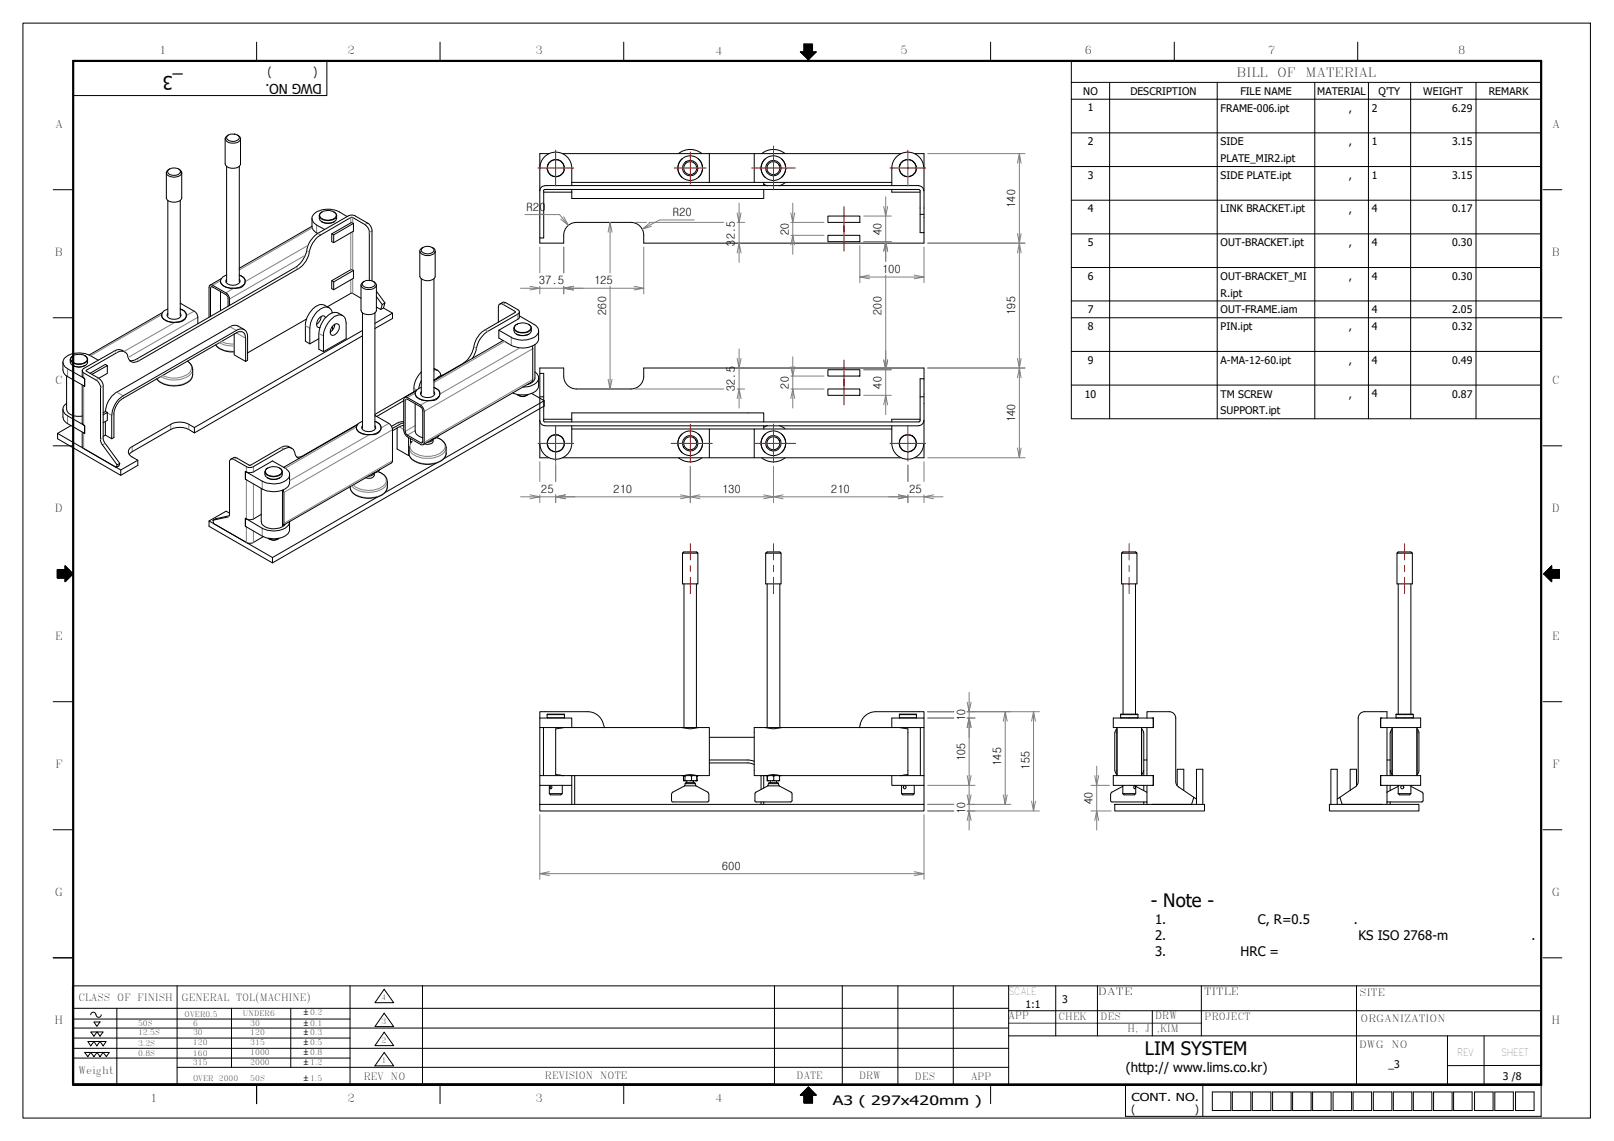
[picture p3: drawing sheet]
<svg xmlns="http://www.w3.org/2000/svg" width="420mm" height="297mm" viewBox="0 0 420 297" stroke-linecap="round" stroke-linejoin="round" font-family="sans-serif">
<g fill="none" stroke="#000" stroke-width=".26">
<path d="M212.5 13.5l-2.1 2M58.6 36.1v6.6a2.39 2.39 0 0 0 4 .1v-6.7M59.3 35.2a2.16 2.16 0 0 1 3 .5 1.66 1.66 0 0 1-2.4 1 .83 .83 0 0 1-.8-.5 .83 .83 0 0 1 .2-1zM59.4 35.2a1.05 1.05 0 0 0-.7 1.2 1.05 1.05 0 0 0 1.2 .8 2 2 0 0 0 2.7-1.1l-.1-.4-.7-.5M142.9 40h-2.4v9.6M146.5 40h38.2v7.5h-35.9M176.6 40a4.9 4.9 0 0 1 6.1 0M184.7 40h11.6M198.3 40a4.9 4.9 0 0 1 6.1 0M234.5 40h-38.2v7.5h35.9M238.2 40h2.3v20.6h-1v-11l-.3-.3M43.3 44.9v6.6a2.29 2.29 0 0 0 3.3 .9l.7-.7v-6.8"/>
<path d="M43.7 52.2v30M43.8 44.3a2.08 2.08 0 0 1 3.2 .4 1.96 1.96 0 0 1-3.4 0zM44.1 44a.99 .99 0 0 0-.8 1 .99 .99 0 0 0 1 1 2.62 2.62 0 0 0 3-.9l-.2-.6-.6-.5M46.9 52.2v30M59 43.3v30.1M62.3 43.3v30.1M82.4 58.6l2.1 1.1M83.1 56.1a1.88 1.88 0 0 0 2.4 2 1.8 1.8 0 0 0 2.1-2M83.6 55.3a2.72 2.72 0 0 1 4 .7 2.33 2.33 0 0 1-3.2 1.2 1.12 1.12 0 0 1-1-1.7zM83.8 57.7a3.1 3.1 0 0 0 3.2 0M83.8 55.2a1.02 1.02 0 0 0-.7 1 1.02 1.02 0 0 0 .8 .9 3.1 3.1 0 0 0 3.7-.7v-.7l-.7-.5M90.6 56.2l-7.9 4.6"/>
<path d="M91.3 56.6h.5M92 58.2l-5.1 2.9v2.1M140.5 49.6v12.4h1v-12.4M140.5 43.8a4.2 4.2 0 0 1 4.2-4.2 4.2 4.2 0 0 1 4.1 4.2M140.5 55.8h1M141.5 50h7.3M141.8 49.3l-.3 .4M141.8 48.4a1.3 1.3 0 0 0-1.3 1.3M141.9 48.3h97.3M141.9 49.3h97.3M148.8 49.3v2.4h50v-2.4M148.8 43.7v4.6"/>
<path d="M150.1 57.9a3.3 3.3 0 0 0-3.4 3.3v2.1h-6.2v-1.3M150.1 57.9h14.1a3.3 3.3 0 0 1 3.4 3.3v2.1h72.9v-2.7M177.6 41.4a3.2 3.2 0 0 0 0 4.8M181.8 41.4a3.2 3.2 0 0 1 0 4.8M184.7 47.5h11.6M198.8 47.9l1 .5M198.8 47.5v.8M199.2 41.4a3.2 3.2 0 0 0 0 4.8M203.4 41.4a3.2 3.2 0 0 1 0 4.8M204.4 47.5l-1.5 .9M215.5 56.2h8.3v1.7h-8.3zM232.2 43.8a4.2 4.2 0 0 1 4.1-4.2 4.2 4.2 0 0 1 4.2 4.2"/>
<path d="M232.2 43.7v4.6M232.2 49.3v.7h7.3M239.2 48.4a1.3 1.3 0 0 1 1.3 1.3M239.5 55.8h1M55.4 74.7h-.5l-.1 .3M57.4 75.9v4.9M58.8 76.7l.5 .6 .1 .3M59 71.6a1.52 1.52 0 0 0-1.4 .9 1.52 1.52 0 0 0 .2 1.6 4.5 4.5 0 0 0 5.8-.2 1.58 1.58 0 0 0-1.3-2.3 1.75 1.75 0 0 1 1.5 2.1 1.75 1.75 0 0 1-2.1 1.3h-.3a3.8 3.8 0 0 1-3.9-1.4l-.1-.5M59 72.8a.83 .83 0 0 0-.1 .8 .83 .83 0 0 0 .8 .5 2.21 2.21 0 0 0 2.8-.8l-.2-.5M82.4 60.6l.3 .2M82.7 60.8a7.1 7.1 0 0 0-3.1 5.3 6.8 6.8 0 0 1-2.6 3.5l-41.5 23.9-.8 .3-.9 .1M84.5 79.5a3 3 0 0 0-3.7 1.6 5.6 5.6 0 0 0-1.3 3.7v4l1.1 .7 2.4-1.3"/>
<path d="M86.4 73.1l.5 .3M86.4 62.9l.5 .3M86.4 60.9l.5 .2M91.3 70.2h.5M92 70.4l-5.1 3v2l-.5-.2M92 72.4l-5.1 3M92 60.2l-5.1 3M94 74.2v6.6a2.29 2.29 0 0 0 3.3 .8l.7-.7v-6.7M94.7 73.3a2.16 2.16 0 0 1 3 .5 1.77 1.77 0 0 1-2.5 1 .8 .8 0 0 1-.8-.5 .8 .8 0 0 1 .3-1zM94.8 73.3a.99 .99 0 0 0-.8 1 .99 .99 0 0 0 .9 .9 2.53 2.53 0 0 0 3.1-.9l-.2-.5-.6-.5M109.3 65.4v6.5a2.39 2.39 0 0 0 4 .2v-6.7M109.7 72.6v30"/>
<path d="M109.9 64.6a2.11 2.11 0 0 1 3.1 .4 1.66 1.66 0 0 1-2.4 1 .83 .83 0 0 1-.8-.5 .83 .83 0 0 1 .1-.9zM110.1 64.4a.96 .96 0 0 0-.8 1.1 .96 .96 0 0 0 1 .8 2.35 2.35 0 0 0 3-.8l-.1-.6-.7-.5M113 72.6v30M215.5 61.3h8.3v1.6h-8.3zM17.3 97.8v8.7a3 3 0 0 0 3.7 1.9l.4-.1M17.6 96l4.4 2.5v2.1l-4.4-2.6M18.3 93.5a1.81 1.81 0 0 0 2.1 2.1 2.09 2.09 0 0 0 2.4-1.4v-.7M18.5 93a2.85 2.85 0 0 1 4.2 .3 1.43 1.43 0 0 1-1.8 1.4 2.43 2.43 0 0 1-2.5-1.1zM19 95.2a3.5 3.5 0 0 0 3.2 0M19 92.6a1.02 1.02 0 0 0-.7 1 1.02 1.02 0 0 0 .9 .9 2.69 2.69 0 0 0 3.6-.9l-.1-.4-.6-.6M21.8 98.4l.2 .1M23.9 97.5l4-2.3v2l-2.2 1.3"/>
<path d="M27.4 94.9l-4 2.3M31.7 91.2l-.7-.2-1 .2-8.2 4.7M43.7 80.4a1.61 1.61 0 0 0-1.2 2.6 4.5 4.5 0 0 0 5.8-.3 1.66 1.66 0 0 0-1.4-2.3 1.72 1.72 0 0 1 1.6 1.9 1.72 1.72 0 0 1-1.9 1.6h-.2a4.2 4.2 0 0 1-4.2-1.4l-.1-.6M43.7 81.6a1.09 1.09 0 0 0 .1 1.2 1.09 1.09 0 0 0 1.2 .3 1.5 1.5 0 0 0 2.1-1.3l-.2-.2M80.6 85.5v4M83.6 82.4a2.86 2.86 0 0 1-1.2 2M84.2 87.5v4.1M84.8 82.7a.83 .83 0 0 0-.8-.5 .83 .83 0 0 0-.8 .5 2.01 2.01 0 0 0-.5 2.4l.6 .2M87.1 84.4a2.54 2.54 0 0 1-1.1 2.1 2.07 2.07 0 0 1 1.8-2.2 1.18 1.18 0 0 1 .1 2 1.13 1.13 0 0 1-1.9 .6v-.4M88.1 81.5a2.9 2.9 0 0 0-3.5 1.3 6.9 6.9 0 0 0-1.6 4v4.1l1.2 .7 5.9-3.4M94.4 87.4l-43.8 25.3M94.4 86l-43.8 25.3"/>
<path d="M94.4 81.4v30.1M97.6 81.4v30.1M99.8 80.2l2.4 1.3v1.4l-4.6 2.6M102.2 81.5l-4.6 2.7M109.7 96.8a6.4 6.4 0 0 0-1.9 5.2M115.3 97.6l-1.1 .4-1 .9M129.7 83.9v-4a.75 .75 0 0 1 .4-.7 .75 .75 0 0 1 .8 0l3.3 2.1-8 4.6a7.1 7.1 0 0 0-3.1 5.3 6.4 6.4 0 0 1-2.6 3.5l-7.5 4.3M133.8 85.4a1.8 1.8 0 0 0 2.1 2 1.99 1.99 0 0 0 2.4-1.3v-.7M134.3 84.6a2.82 2.82 0 0 1 3.9 .6 1.95 1.95 0 0 1-2.4 1.3 1.42 1.42 0 0 1-1.8-1.6zM134.5 84.4a1.02 1.02 0 0 0-.7 1.1 1.02 1.02 0 0 0 .8 .9 3.3 3.3 0 0 0 3.5-.5 .93 .93 0 0 0-.5-1.5M134.5 84.4h.1M134.5 87h.1"/>
<path d="M134.8 83.1l-4.9 2.9v2l3.2 1.9M134.8 81.8l-7.9 4.5a7.2 7.2 0 0 0-3.1 5.3l-.9 1.7M137.7 87a3.7 3.7 0 0 1-3.2 0M139.3 96.8a1.87 1.87 0 0 1 .9 2.1 1.87 1.87 0 0 1-1.7 1.4l-.9 .3-1.5 .2M139.3 89.7v8.7a2.28 2.28 0 0 1-2 1.7M140.2 98.4v2a2.64 2.64 0 0 1-2.3 2.2 7.3 7.3 0 0 1-4.4-.3M140.5 97.2v-1.4h6.2v2.1M146.7 97.9a3.3 3.3 0 0 0 3.4 3.4M167.6 97.9v-2.1h72.9v2.8M167.6 97.9a3.3 3.3 0 0 1-3.4 3.4h-14.1M215.5 96.3h8.3v1.6h-8.3zM17.6 108.3l4.4 2.5v2l-4.4-2.5"/>
<path d="M18.5 110.8l-3.5 2M21.4 116.3l.4 .5M21.8 112.7l.2 .1M21.8 110.7l.2 .1M26.9 108l1-.6v2.1l-1 .5M27.4 107.1l-.5 .4M35.9 119.8l-4.5 2.6v1.3M44.4 110.5l-10 5.8a1.43 1.43 0 0 0-1 1.3 1.43 1.43 0 0 0 1 1.4l1.5 .8v1.3l-4.5 2.6-16.4-9.5v-1.4l16.4 9.6M44.4 111.8l-10.3 6-.4 .5M49.1 110.5l1.5 .8v1.4l-1.5-.9M75.2 116.3l-.5-.2-1.2 .2-8.3 4.8-3.8-2-.6 .1M77.9 119.4l-.9-.8a2.25 2.25 0 0 0-1.7-2.1l-1.4 .4-7.9 4.6"/>
<path d="M93.2 110.4l-14.6 8.4-1.3 .2M94.4 109.7a1.57 1.57 0 0 0-1.2 2.5 4.6 4.6 0 0 0 5.8-.2 1.66 1.66 0 0 0-1.4-2.3 1.72 1.72 0 0 1 1.6 1.9 1.72 1.72 0 0 1-1.9 1.5h-.5a3.8 3.8 0 0 1-4-1.4v-.5M94.4 110.9a1.06 1.06 0 0 0 .1 1.1 1.06 1.06 0 0 0 1.1 .3 1.64 1.64 0 0 0 2.2-1.1l-.2-.3M103.4 116.9l3 1.7 .2-.1M105.1 109.8l-1.2 .1-2 1.1M105.1 104.3l-7.1 4.1M108.1 105.1v7.2a2.28 2.28 0 0 0 1.9 1.7M108.5 101.6l-10.9 6.3M109.7 100.9a1.5 1.5 0 0 0-1.4 .9 1.5 1.5 0 0 0 .2 1.6 4.4 4.4 0 0 0 5.8-.3 1.52 1.52 0 0 0-1.3-2.2 1.69 1.69 0 0 1 1.5 1.8 1.69 1.69 0 0 1-1.9 1.6h-.5a4.1 4.1 0 0 1-4-1.4v-.6M109.7 102a.95 .95 0 0 0 0 1 .95 .95 0 0 0 .9 .4 1.9 1.9 0 0 0 2.6-1.1l-.2-.3M112.6 114.4l-.1 .1M112.7 114.3l-.4 .2"/>
<path d="M114.3 113.4l-1 .8-.8 .2M134.6 102.7a2.24 2.24 0 0 0 2.9 0M134.9 102.9a2 2 0 0 0 2.3 0M138.4 102.4l3.3 1.9v1.4l-70.8 40.8-16.5-9.5v-1.4l16.5 9.5v1.4M140.5 103.3h1M140.5 109.5a1.3 1.3 0 0 0 1.3 1.3M140.5 115.4a4.2 4.2 0 0 0 4.2 4.2 4.2 4.2 0 0 0 4.1-4.2M141.5 109.5l.3 .3M141.5 109.5v-12.3h-1v22h2.4M141.5 109.1h7.3M141.7 104.3l-26.2 15.1M141.9 109.8h97.3"/>
<path d="M141.9 110.9h97.3M148.8 109.8v-2.3h50v2.3M148.8 111.7h35.9v7.5h-38.2M148.8 110.9v4.5M176.6 119.2a4.9 4.9 0 0 0 6.1 0M177.6 113a3.2 3.2 0 0 0 0 4.8M181.8 113a3.2 3.2 0 0 1 0 4.8M184.7 111.7h11.6M184.7 119.2h11.6M198.3 119.2a4.9 4.9 0 0 0 6.1 0M198.8 110.9v.8M199.2 113a3.2 3.2 0 0 0 0 4.8"/>
<path d="M199.8 110.8l-1 .4M202.9 110.8l1.5 .8M203.4 113a3.2 3.2 0 0 1 0 4.8M215.5 101.3h8.3v1.6h-8.3zM232.2 115.4a4.2 4.2 0 0 0 4.1 4.2 4.2 4.2 0 0 0 4.2-4.2M232.2 111.7h-35.9v7.5h38.2M232.2 110.9v4.5M239.5 109.5l-.3 .3M239.5 109.5v-10.9h1v20.6h-2.3M239.5 109.1h-7.3v.7M239.5 103.3h1M240.5 109.5a1.3 1.3 0 0 1-1.3 1.3"/>
<path d="M59.6 134.3l-3.5 .8M59.8 133.6l-.9-.5-4.5 2.5M63.9 122.7v2.1l4.4 2.5M63.9 134.9v2.1l4.4 2.6M64.1 135.1l-.2-.2v2.1l.2 .1M64.1 122.9l-.2-.2v2.1l.2 .1M64.1 121.5l-3.2-1.9a.71 .71 0 0 0-.8 0 .71 .71 0 0 0-.3 .7v13.7l-.6 .6-3.8 .8 .2 .9 8.5 4.9M68 127.1v8.7a2.81 2.81 0 0 0 3.1 1.9 3.7 3.7 0 0 0 3.1-1.2M68 133.9l-2 1.2M69 122.8a1.9 1.9 0 0 0 2.4 2 1.72 1.72 0 0 0 2.1-2M69.5 122a2.76 2.76 0 0 1 3.9 .7 1.75 1.75 0 0 1-2 1.3 1.8 1.8 0 0 1-2.3-1.4zM69.7 124.4a3 3 0 0 0 3.1 0"/>
<path d="M69.7 121.8a1.02 1.02 0 0 0-.7 1.1 1.02 1.02 0 0 0 .8 .9 2.98 2.98 0 0 0 3.6-.7v-.6l-.6-.7M70.9 120l-4.9 2.9M73.7 127.5l.2 .7v8.1l-.4 .6v-9.3M97.4 123.2l-.4 .1M98.2 129.4l-27.3 15.7M98.9 122.2l-.7 .7-1 .3M113.5 120.6l-13.3 7.7M69.8 140.1a2.5 2.5 0 0 0 2.8 0M70 140.3a2.33 2.33 0 0 0 2.4 0M177.7 144v8h4v-8M178 143.7h3.4l.3 .3h-4zM178.1 152v37.4"/>
<path d="M181.3 152v37.4M199.3 144l.4-.3h3.3l.3 .3zM199.3 144v8h4v-8M199.7 152v37.4M203 152v37.4M292 144v8h4v-8M292.3 143.7h3.4l.3 .3h-4zM292.4 152v33.9M295.6 152v33.9M363.7 144l.3-.3h3.3l.4 .3zM363.7 144v8h4v-8M364 152v33.9"/>
<path d="M367.3 152v33.9M140.5 186.9v-1.6h12.5a4.4 4.4 0 0 1 4.3 3.9l.1 .3M140.5 186.9v2.5h41.3M140.5 186.9h8.3v2.5M140.5 189.4v12.5M141.5 189.4v12.5M142.4 186l.1 .9M142.4 186h4.5M142.4 186.9h4.5M146.8 189.4l-2.1 .3v12l2.1 .2M146.9 186v.9M146.9 186.9h.1"/>
<path d="M177.5 189.4a7.3 7.3 0 0 0 4.3 0M181.8 189.4h2.9v12.5h-44.2v2.6h8.3v-2.5M184.7 191.9h11.6M184.7 197.9h10M184.7 198.6h10M194.7 197.9l1.6 .3M194.7 198.6l1.6 .4M199.2 189.4a7.3 7.3 0 0 0 4.3 0M228 185.3a4.5 4.5 0 0 0-4.3 4.2M228 185.3h12.5v1.6M232.2 189.4v-2.5h8.3v2.5h-44.2v12.5h44.2v2.6h-8.3v-2.6M234.1 186l.1 .9"/>
<path d="M234.1 186h4.5M234.1 186.9h4.5M234.3 189.4l2 .3v12l-2 .2M238.6 186v.9M238.6 186.9h-.1M239.6 189.4v12.5M240.5 189.4v12.5M289.8 186.9h10.4v2.5h-10.4zM290.2 190.7v9.9M290.8 189.4v12.5M290.8 189.7l-.4 .5-.1 .6M291.7 186l.1 .9"/>
<path d="M291.7 186h4.5M291.7 186.9h4.5M296.2 186v.9M296.2 186.9h.1M297.2 189.7l.4 .5 .1 .6M297.2 189.4v12.5M297.8 197.9h.8M297.8 190.7v11.2M298.6 189.4v12.5M300.2 186.9v2.5h-.3M304.4 185.3a1.68 1.68 0 0 1 1.7 1.7M304.4 185.3h-5.8v1.6"/>
<path d="M306.1 186.9v16.6l.2 .8 .5 .6M353.6 186.9v16.6l-.2 .8-.6 .6M355.2 185.3h5.9v1.6M355.3 185.3a1.68 1.68 0 0 0-1.7 1.7M359.4 186.9v2.5h.3M359.4 186.9h10.4v2.5h-10.4zM361.1 197.9h.8M361.1 189.4v12.5M361.9 190.7v11.2M362.4 189.4v12.5M362.5 189.7l-.4 .5-.2 .6M363.4 186l.1 .9"/>
<path d="M363.4 186h4.5M363.4 186.9h4.5M367.9 186v.9M367.9 186.9h-.1M368.9 189.7l.3 .5 .2 .6v9.8M368.9 189.4v12.5M140.5 209.4h100v1.7h-100zM140.5 204.5v4.9M143 206.6h3.4M143 204.5v2.1M143.2 204.6h.1a.39 .39 0 0 1 .4 .4 .39 .39 0 0 1-.4 .3zM146.4 204.5v2.1l-.4 .3h-2.7l-.3-.3"/>
<path d="M148.8 204.5v4.9M149.6 202v7.4M149.6 201.9v.1M174.8 208.4l.4 .4h9l.3-.4M174.8 206.7v1.7M177.5 201.9a9 9 0 0 1 4.3 0M177.9 203.1l3.5 .1M177.9 203.1l.2 .1M177.9 202.1v1M178 201.9l-.1 .2M178.1 201.9l-.2 .2M178.2 204.6l-3.1 1.6-.2 .4"/>
<path d="M178.2 201.9l.1 .2M178.2 204.6h3M178.3 203.1l-.1 .1M178.3 203.1l.4 .1M178.3 202.1v1M178.4 204h2.6M178.4 204l.2-.2h2.2l.2 .2M178.4 204l-.2 .6M178.7 201.9l-.4 .2M178.8 203.2v.6M179.6 201.9l.4 .2M180 203.1l-.4 .1"/>
<path d="M180 203.1l.3 .1M180 202.1v1M180.3 201.9l-.3 .2M180.5 203.2v.6M181 204l.2 .6M181.1 201.9l.3 .2M181.2 204.6l3.1 1.6M181.4 201.9v.2zM181.4 203.2h.1M181.4 203.1v.1M181.4 203.1l-.3 .1M181.4 202.1v1"/>
<path d="M184.2 206.2l.3 .4M184.5 206.7v1.7M196.5 208.4l.3 .4M196.5 206.7v1.7M198.1 201.9v.1M198.1 202v3.5M198.1 208.8v.6M198.8 201.9v.1M198.8 202v3.2M198.8 208.8v.6M199.2 201.9a9 9 0 0 1 4.3 0M199.8 202.1v-.2v1.3"/>
<path d="M199.8 203.2h.1M199.8 203.1v.1M199.8 203.1l.4 .1M199.8 202.1v1M199.9 204.6l-3.1 1.6-.3 .4M199.9 204.6h2.9M200 204h2.6M200 204l.2-.2h2.3l.1 .2M200 204l-.1 .6M200.2 201.9l-.4 .2M200.5 203.2v.6M201 201.9l.4 .2"/>
<path d="M201.4 203.1l-.4 .1M201.4 203.1l.3 .1M201.4 202.1v1M201.7 201.9l-.3 .2M202.2 203.2v.6M202.6 201.9l.3 .2M202.6 204l.2 .6M202.8 204.6l3.1 1.6 .3 .4M202.9 203.1l-.3 .1M202.9 201.9v.2M202.9 203.1l-3.1 .1M202.9 202.1v1"/>
<path d="M206.2 208.4l-.4 .4h-9M206.2 206.7v1.7M234.7 206.6h3.3M234.7 204.5v2.1M238 204.5v2.1l-.3 .3h-2.7l-.3-.3M240.5 204.5v4.9M289.1 206.7v1.7M289.1 208.4l.4 .4h9.1M289.8 201.9h10.4v2.6h-10.4zM290.2 209.4h23.4v1.7h-23.4zM290.3 200.6l.1 .6 .4 .5M292.3 204.7l-2.9 1.5-.2 .4"/>
<path d="M292.3 206.6h3.4M292.3 204.5v2.1M295.2 204.6h.1a.41 .41 0 0 1 .3 .4 .41 .41 0 0 1-.3 .3l-.2-.2zM295.7 204.5v2.1l-.4 .3h-2.7l-.3-.3M295.7 204.7l2.8 1.5M297.7 200.6l-.1 .6-.4 .5M297.8 204.5v1.3M297.8 208.8v.6M298.5 206.2h.1M298.6 204.5v4.9M300.2 201.9v2.6h-.3M306.5 204.5v-4.2h1.7v5.4"/>
<path d="M306.8 204.8l4 2.8-.6 1.8h-10.3M310.8 207.6l.7 .4M311.5 209.4v-9.1h1.6v9.1M346.1 209.4h23.3v1.7h-23.3zM346.5 209.4v-9.1h1.6v9.1M348.1 208l.7-.4 .6 1.8h10.3M352.8 204.8l-4 2.8M353.1 204.5v-4.2h-1.6v5.4M359.4 201.9h10.4v2.6h-10.4zM361.1 206.2h-.1M361.1 204.5v4.9M361.9 204.5v1.3"/>
<path d="M361.9 208.8v.6M361.9 200.6l.2 .6 .4 .5M364 206.6h3.3M364 204.5v2.1M364 204.7l-2.9 1.5M367.3 204.5v2.1l-.3 .3h-2.7l-.3-.3M367.3 204.7l2.9 1.5 .3 .4M369.4 200.6l-.2 .6-.3 .5M370.5 206.7v1.7M370.5 208.4l-.4 .4h-9"/>
<circle cx="144.7" cy="43.8" r="2.25"/>
<circle cx="144.7" cy="43.8" r="2.19"/>
<circle cx="179.7" cy="43.8" r="3.2"/>
<circle cx="179.7" cy="43.8" r="1.68"/>
<circle cx="179.7" cy="43.8" r="2"/>
<circle cx="201.3" cy="43.8" r="1.68"/>
<circle cx="201.3" cy="43.8" r="2"/>
<circle cx="201.3" cy="43.8" r="3.2"/>
<circle cx="236.3" cy="43.8" r="2.25"/>
<circle cx="236.3" cy="43.8" r="2.19"/>
<circle cx="144.7" cy="115.4" r="2.25"/>
<circle cx="144.7" cy="115.4" r="2.19"/>
<circle cx="179.7" cy="115.4" r="3.2"/>
<circle cx="179.7" cy="115.4" r="1.68"/>
<circle cx="179.7" cy="115.4" r="2"/>
<circle cx="201.3" cy="115.4" r="1.68"/>
<circle cx="201.3" cy="115.4" r="2"/>
<circle cx="201.3" cy="115.4" r="3.2"/>
<circle cx="236.3" cy="115.4" r="2.25"/>
<circle cx="236.3" cy="115.4" r="2.19"/>
<circle cx="235.5" cy="204.9" r=".38"/>
<circle cx="365" cy="205" r=".42"/>
</g>
<g fill="none" stroke="#808080" stroke-width=".26">
<path d="M81.3 59.3l-19 11M82.4 58.6v2M91.3 56.6v1.4M91.8 56.6v1.4M95.7 58.1l-.7 .4M47.1 79l-.2 .1M55.4 74.7l-.6 .3M57.4 73.1l-2 1.2M60.8 75l-2 1.2M77 69.6l.7 .4M79.4 66.5l-19.6 11.3M79.8 65.2l.7 .4"/>
<path d="M80.2 63.9l-16.4 9.4M82.7 60.8l.7 .4M91.3 60.6v9.6M91.3 72.8v3.6M91.8 60.3v9.9M91.8 72.6v3.8M96.8 60.1l-.7 .4M131.6 78.8l-.7 .4M17.6 96v2M21.8 97.1v1.3M22.5 96.4v.2M25.7 98.5l-.7 .4"/>
<path d="M29.7 91.4l.7 .4M35.5 93.5l.7 .4M42.1 81.9l-18.5 10.7M45.5 83.9l-13.2 7.6M48.7 94a1.95 1.95 0 0 1 1.1 2 1.95 1.95 0 0 1-1.5 1.7 6.9 6.9 0 0 1-6 0M50.2 97.5a3.5 3.5 0 0 1-3.5 2.7 6.4 6.4 0 0 1-5.9-1.6M50.2 96.1a3.1 3.1 0 0 1-2.8 2.6 7.3 7.3 0 0 1-5.6-.7M50.5 81l-2 1.2M51.5 82.6l-18.2 10.5M56.1 89.7a5.6 5.6 0 0 0 4.9 1.8M57.1 89.2a7.1 7.1 0 0 0 3.9 .9M57.6 88.9l1.3 .5 2.1 .1"/>
<path d="M59.9 85.1l1.6 .9M61.5 86.7l2.4 1.4M79.5 84.8l1.1 .7M83 86.8l1.2 .7M120.5 94.7h.1M123.3 90.3l.7 .4M126.2 85.9l.7 .4M131.4 88.9l-18.4 10.7M133.1 87.8v2.1M134.1 81.1v.2M134.8 81.8v1.3M135.4 90.5l-20.9 12.1"/>
<path d="M138.7 90.8l-28.3 16.3M138.7 98.8l-28.3 16.4M17.6 108.3v2M21.8 100.4v10.3M21.8 112.7v4.1M26.9 114l-.7 .4M26.9 100.5l-.7 .5M27.4 115.4l-.7 .4M27.9 107.5l1.2 .6M30.4 102.1l1.7 .9M34.4 116.3v1.3M44.4 110.5v1.3"/>
<path d="M49.1 110.5v1.3M61.7 119.2l-.8 .4M73.2 116.5l.7 .4M78.9 118.6l.2 .1M92.8 111.2l-18.6 10.7M96.2 113.1l-20.8 12M97.8 108.3l-.2 .1M101.2 110.2l-2 1.2M102.2 111.9l-28.3 16.3M102.2 119.9l-28.3 16.4M103.4 110.2l.5 .3M103.9 111.1l1.2 .7"/>
<path d="M106 103.9l-.5 .4M106.5 118a3.1 3.1 0 0 0 2.9 2.5 6.3 6.3 0 0 0 6.4-1.6l.3-.9M106.5 116.5a2.82 2.82 0 0 0 2.4 2.4 6.6 6.6 0 0 0 6.7-1.1l.4-.6 .1-.7M107.6 114.6l-.7 .9M107.8 101.1l.7 .4M108.1 112.1l-2.1 1.2M108.1 110.8l-2.6 1.5M108.1 102.3l-2.1 1.2M110 114.9l-.5 .3M111.5 104.3l-2 1.2M113.7 113.9a2.61 2.61 0 0 1 2.1 2.7 5.3 5.3 0 0 1-5.8 2.1 3.2 3.2 0 0 1-3.3-2.7l.1-.3M59.6 134.5l-.4 .1"/>
<path d="M64.1 121.5v1.4M64.1 124.9v10.2M64.1 137.1v4.1M66 121.5v1.4M66 126v9.1M66 138.2v3M68.3 125.3v2M68.3 137.5v2.1M91.1 126.8a3.9 3.9 0 0 0 4 2.7 5.6 5.6 0 0 0 5.6-2.1l.1-.6M98.4 122.8a2.38 2.38 0 0 1 2 3 6.2 6.2 0 0 1-8.1 .7l-.4-.2M100.8 125.4a3.4 3.4 0 0 1-3.3 2.6 6.3 6.3 0 0 1-5.9-1.5"/>
</g>
<g fill="none" stroke="#000" stroke-width=".26">
<path d="M66.8 11v4.9M85.1 16.1v8.8h-66.1M114.6 11v4.9M162.4 11v4.9M257.9 11v4.9M305.7 11v4.9M353.4 11v4.9M13.8 49.4h4.9M81.2 58.9l.4 1 .8 .7M81.2 56.9v2M81.2 58.9l-18.9 10.9M90.4 56.4l-2.1-1.2a6 6 0 0 0-6.6 .6 1.76 1.76 0 0 0 .7 2.8"/>
<path d="M90.6 56.2a1.91 1.91 0 0 1 1.9 0l3.2 1.9a2.31 2.31 0 0 1 1.1 2v13M91.3 56.6l-7.9 4.6a6.8 6.8 0 0 0-3.1 5.3 7.1 7.1 0 0 1-2.6 3.5l-41.5 23.9a1.79 1.79 0 0 1-2 .3 1.79 1.79 0 0 1-1-1.7 1.79 1.79 0 0 0-2.8-.7l-8 4.6 3.3 2.1a2.54 2.54 0 0 1 1.2 2v13.8l.3 .9 4 5.4-.2 .7-.7 .4 .2-.7 .7-.4M91.8 56.6l3.2 1.9a2.54 2.54 0 0 1 1.1 2v12.5M401.7 49.4h4.9M46.9 78.9l3.6 2.1a1.91 1.91 0 0 1 1 1.6v1.7M54.8 75v7.3M55.4 74.7l3.4 2M57.7 72.5l-3 1.7M59.4 77.6v2.1M59.8 79.5v-1.7a1.91 1.91 0 0 0-1-1.6l-3.4-1.9a.59 .59 0 0 0-.7-.1 .59 .59 0 0 0-.3 .6v7.7M84.5 79.5l1.2 .6M91.3 70.2l-4.9 2.9v2.1"/>
<path d="M91.8 70.2l.2 .2v2M92 60.2v-2l-.6-.2-5 2.9v2M94 77.6l-2.6-1.3-6.2 3.6M98 77.2l1.5 2.1-.4 1.3-1.1-.7M98 75.8l2.2 3.1M99.5 79.3l.7-.4-.4 1.3-.7 .4M130.1 79.2l.9-.5 .6 .1 3.2 1.8a.62 .62 0 0 1 .4 .6 .62 .62 0 0 1-.4 .6M13.8 82.7h4.9M16.4 94.3l.1 2.6 .5 .7 .6 .4M21.4 96.5v1.3l.4 .6M21.8 95.9a.62 .62 0 0 0-.4 .6 .62 .62 0 0 0 .4 .6l3.2 1.8a2.56 2.56 0 0 1 1.2 2.1v14l4.3 6M22 98.5v2.1l-.2-.2"/>
<path d="M25.6 93.8l-2.1-1.2a5.8 5.8 0 0 0-6.9 .9 1.78 1.78 0 0 0 1 2.5M27.4 94.9l.5 .3M31.7 91.2l.8 .4M42.4 81.3l-19.2 11.1M48.8 94a2.42 2.42 0 0 1 1.4 2.1v1.4a3 3 0 0 1-2.5 2.6 6.5 6.5 0 0 1-6.9-1.5M56.1 89.8a5.6 5.6 0 0 0 4.9 1.8M61 86.9v5.5l2.9 1.7v-6a1.46 1.46 0 0 0-.6-1.6 1.46 1.46 0 0 0-1.8 .2l-29.4 17a5.2 5.2 0 0 0-2.4 4.1v6.1l-.6 .3M63.6 85.8l-1.9-1-.9-.1-.6 .2-29.8 17.2a6.5 6.5 0 0 0-3 5l.5 .3M63.9 94.1l.6-.3v-6.1a1.79 1.79 0 0 0-.9-1.9 1.79 1.79 0 0 0-2.1 .2l-29.4 17a6.5 6.5 0 0 0-3 5.1v6.1l-1.7-.9M79.8 83l-15.3 8.9M84.2 87.5a6.1 6.1 0 0 1 3.9-5.5 1.73 1.73 0 0 1 2 2.1v4.1M86.5 81.5a1.68 1.68 0 0 0-1.1-1.5 1.68 1.68 0 0 0-1.7 .3 6.8 6.8 0 0 0-3.1 5.2"/>
<path d="M86.6 84.9v1.1M88.1 81.5l1.1 .7M109.7 99.1l-.7 2M113 96.3a1.56 1.56 0 0 1 1.8 1.5M113 95.9l1 .5M131 88.6l-18 10.5M135.2 81.2v1.5l-.4 .4M135.2 82.2l3.8 2.2a1.82 1.82 0 0 1 1.2 1.9 1.82 1.82 0 0 1-1.4 1.6 6.2 6.2 0 0 1-5.7-.1l-3.2-1.8M138.6 90.1v9.3l-28.4 16.3M140.2 86.2v2a2.64 2.64 0 0 1-2.3 2.1 7 7 0 0 1-4.8-.4M401.7 82.7h4.9M13.8 116.1h4.9"/>
<path d="M16.4 106.5l.1 2.6 1.1 1.2M17.3 105a1.76 1.76 0 0 0-.9 1.7 1.76 1.76 0 0 0 1.2 1.6M21.4 100.3v9.8l.4 .6M21.4 112.5v3.8M21.8 116.8l8.5 4.9M22 110.8v2M27.4 109.7v3.6l-.5 .3M44.4 110.5a5.1 5.1 0 0 1 4.7 0M44.4 111.8a5.1 5.1 0 0 1 4.7 0M60.8 119.2l-.7 .4M75.2 116.3l.7 .4M93 110.6l-19.1 11.1"/>
<path d="M97.6 108.2l3.6 2a2.13 2.13 0 0 1 1 1.7v8.2l-.3 .4-28.3 16.3M103.4 111.4v5.5M105.1 110.2h-.6l-2.4 1.4M105.1 110.8l-1.2 .3-1.7 1M105.3 103.6l.4-.2 .3 .1 3.5 2a2.13 2.13 0 0 1 .9 1.6v8.1a.57 .57 0 0 1-.3 .6 .57 .57 0 0 1-.6-.1l-3.5-2a2.36 2.36 0 0 1-.9-1.6v-8zM105.6 104l.3-.1 3.6 2 .5 .6v8.6l-.2 .3-3.9-2.2-.2-.3-.2-.6zM106.4 113.9v4.7M106.9 114.2v1.4M107.2 114.9l-.3 .4M108.3 101.8l-2.9 1.6M112.6 114.4l-.5 .6-.8 .1M112.6 114.4a.85 .85 0 0 1 0 .9 .85 .85 0 0 1-.9 .3h-1.1"/>
<path d="M113.7 113.9a3 3 0 0 1 2.4 2.6 2.91 2.91 0 0 1-.2 2.4 5.9 5.9 0 0 1-6.4 1.8 3.8 3.8 0 0 1-3-2.4v-2.1M401.7 116.1h4.9M56.1 135.1l-.7 .3M63.9 134.9l4.4 2.6a6 6 0 0 0 6.8-.8l.3-.9v2a3.1 3.1 0 0 1-3.3 2.4 7 7 0 0 1-3.8-.6M64.1 121.5a1.79 1.79 0 0 0 1.9 0M64.1 122.9l.7 .1 1.2-.1M64.1 135.1l.7 .2 1.2-.2M68.6 139.7l-2.6 1.5a1.79 1.79 0 0 1-1.9 0M70.9 120l3.3 1.8a1.83 1.83 0 0 1 1.2 1.9 1.83 1.83 0 0 1-1.4 1.6 6.5 6.5 0 0 1-5.7 0l-4.4-2.6M75.4 123.6v2a3.1 3.1 0 0 1-3.3 2.3 7 7 0 0 1-3.8-.6M97.3 123.2l-.5 .6-.9 .1M97.3 123.2a1.11 1.11 0 0 1-.3 1.2 1.11 1.11 0 0 1-1.2 .1l-.6-.1"/>
<path d="M98.4 122.7a3.2 3.2 0 0 1 2.4 2.7v1.4a4.1 4.1 0 0 1-4.3 2.9 5.2 5.2 0 0 1-5.3-2.3l-.1-.7M14.9 148.3h2.1v-1l2 2.1-2 2v-.9h-2.1zM13.8 182.7h4.9M401.7 182.7h4.9M13.8 216h4.9M401.7 216h4.9M13.8 249.4h4.9M401.7 249.4h4.9M66.8 282.4v4.9M114.6 282.4v4.9M162.4 282.4v4.9M257.9 282.4v4.9"/>
<path d="M313.1 282.4v8.1M315.6 284.3h4.8v4.8h-4.8zM320.8 284.3h4.8v4.8h-4.8zM326 284.3h4.8v4.8h-4.8zM331.3 284.3h4.8v4.8h-4.8zM336.5 284.3h4.8v4.8h-4.8zM341.7 284.3h4.8v4.8h-4.8zM347 284.3h4.9v4.8h-4.9zM352.2 284.3h4.9v4.8h-4.9zM357.5 284.3h4.8v4.8h-4.8zM362.7 284.3h4.8v4.8h-4.8zM367.9 284.3h4.8v4.8h-4.8z"/>
<path d="M373.2 284.3h4.8v4.8h-4.8zM378.4 284.3h4.8v4.8h-4.8zM383.9 284.3h4.8v4.8h-4.8zM389.1 284.3h4.9v4.8h-4.9zM394.5 284.3h4.9v4.8h-4.9zM401.2 282.4v8.2h-108.2"/>
</g>
<path d="M401.9 149.4l2-1.1v2.2zM401.9 149.4l2 1.1v.9zM403.9 147.3v1l-2 1.1zM403.9 148.3h2.1v2.2zM403.9 148.3l2.1 2.2h-2.1zM209.3 285.1l2.2 2h-2.2zM209.3 285.1h2.2v2zM210.4 283l1.1 2.1h-2.2zM210.4 283l2.1 2.1h-1zM208.3 285.1l2.1-2.1-1.1 2.1z" fill="#000" stroke="#000" stroke-width=".26"/>
<path d="M14.9 148.3h2.1l-2.1 2.2zM17 148.3v2.2h-2.1zM17 148.3l2 1.1-2 1.1zM17 150.5l2-1.1-2 2zM17 147.3l2 2.1-2-1.1z" fill="#000" stroke="#000" stroke-width=".26"/>
<!-- layer: 0 -->
<path d="M209.3 13.5h2.2l-1.1 2zM208.3 13.5h1l1.1 2zM209.3 11.5h2.2v2zM209.3 11.5l2.2 2h-2.2zM211.5 13.5h1l-2.1 2z" fill="#000" stroke="#000" stroke-width=".26"/>
<g fill="none" stroke="#000" stroke-width=".26">
<path d="M278.9 21.4v-5.5h122.3v5.5M278.9 21.4h122.3v4.4M278.9 21.4v87.6h122.3v-83.2M278.9 25.8h122.3M278.9 34.6h122.3M288.9 21.4v87.6M316.9 21.4v87.6M342.3 21.4v87.6M356.2 21.4v87.6M367.2 21.4v87.6M384.2 21.4v87.6M278.9 43.4h122.3"/>
<path d="M278.9 52.1h122.3M278.9 60.9h122.3M278.9 69.6h122.3M278.9 78.3h122.3M278.9 82.7h122.3M278.9 91.5h122.3M278.9 100.3h122.3M46.1 256.7v25.5M91.1 256.7v25.5M100 257.5l2.5 3.5h-4.9zM110 256.6v25.6M201.6 256.7v25.5h-182.7v-25.5h382.3v25.5h-382.3"/>
<path d="M219.3 256.7v25.7M233.7 256.7v25.7M248.2 256.7v25.5M262.6 256.7v25.5M274.8 256.7v13M285.7 256.7v13M312.7 256.7v13M353.1 256.7v25.5M18.9 275.4h72.2M18.9 270.2h72.2M18.9 265.3h72.2M18.9 267.6h243.6"/>
<path d="M18.9 262.5h243.7M18.9 272.9h243.7M22 274h1.6l-.7 1.1zM22.9 271.1h1.5l-.8 1.2zM23.6 274h1.7l-.9 1.1zM23.6 268.7h1.7l-.9 1zM23.6 264.2a.67 .67 0 0 1 .7-.7 .67 .67 0 0 1 .7 .7M24.4 271.1h1.6l-.8 1.2zM24.4 266.1h1.6l-.8 1.1zM25 264.2a.67 .67 0 0 0 .7 .6 .67 .67 0 0 0 .7-.6M25.3 274h1.6l-.9 1.1zM25.3 268.7h1.6l-.9 1z"/>
<path d="M26 271.1h1.6l-.7 1.2zM26.9 274h1.5l-.7 1.1zM30.4 262.5v19.7M46.1 277.9h216.5M60.3 262.5v15.4M75.7 262.5v15.4M100 263.8l2.5 3.5h-4.9zM100 268.7l2.5 3.5h-4.9zM100 274l2.5 3.5h-4.9zM262.6 263.1h138.6M262.6 269.7h138.6M300 263.1v6.6"/>
<path d="M376.8 269.7v12.5M386.3 269.7v12.5M401.2 277.4h-24.4"/>
</g>
<path d="M6 6h408v285.1h-408z" fill="none" stroke="#000" stroke-width=".26"/>
<path d="M212.5 13.5h-1v-2h-2.2v2h-1l2.1 2M14.9 148.3h2.1v-1l2 2.1-2 2v-.9h-2.1zM403.9 147.3v1h2.1v2.2h-2.1v.9l-2-2zM208.3 285.1l2.1-2.1 2.1 2.1h-1v2h-2.2v-2zM293 282.4v8.2" fill="none" stroke="#000" stroke-width=".26"/>
<path d="M19 15.9h382.2v266.5h-382.2z" fill="none" stroke="#000" stroke-width=".57"/>
<path d="M262.6 266.4h50.1" fill="none" stroke="#400040" stroke-width=".26"/>
<g fill="none" stroke="#808080" stroke-width=".26">
<path d="M241.5 40h25.3M265.4 40l-.5 2.5M136.7 55.9h9l2.3 2.8-2-1.6M146.7 56.4l1.3 2.3M158.8 57.9l-.5 2.5M165.3 57.9h3M169 57.9h19.4M169.6 58.9l-2.4 .8M180.7 57.3h-9l-4.5 2.4 2-1.7M191.9 57.9h2M192.4 52.9v5l-.5-2.5M192.9 55.4l-.5 2.5v5.4l-.5 2.5"/>
<path d="M205.9 57.9h8.6M206.4 52.9v5l-.5-2.5M206.9 55.4l-.5 2.5v3.4l-.5 2.4M224.9 56.2h7.1M230.6 51.2v5l-.5-2.4M231.1 53.8l-.5 2.4v6.7l-.5 2.5M265.8 42.5l-.4-2.5v23.3l-.5-2.5M135.5 75h5l-2.5 .5M138 74.5l2.5 .5h6.2l2.6 .5M140.5 64.3v6.7M140.5 74.5v2M146.7 64.3v6.7"/>
<path d="M146.7 74.5v2M149.3 74.5l-2.6 .5h20.9l-2.5 .5M158.8 74.5v26.8l-.5-2.6M159.3 60.4l-.5-2.5v13.1M165.1 74.5l2.5 .5M167.6 64.3v12.2M192.9 65.8l-.5-2.5v5M205.9 61.3h8.6M206.9 63.7l-.5-2.4v4.9M223.8 72.1l2.5 .5M223.8 63.9v9.7M224.9 62.9h7.1"/>
<path d="M226.3 71.6l-2.5 .5h16.7l-2.5 .5M230.6 71.6v24.7l-.5-2.6M231.1 65.4l-.5-2.5v5.2M238 71.6l2.5 .5M240.5 64.3v9.3M241.5 63.3h25.3M265.8 65.8l-.4-2.5v32.5l-.5-2.5M265.8 60.8l-.9 5M159.3 98.7l-.5 2.6M168.6 95.8h19.8M191.9 95.8h2M192.4 90.9v4.9l-.5-2.5"/>
<path d="M192.9 93.3l-.5 2.5v5.5l-.5 2.4M205.9 97.9h8.6M206.4 92.9v5l-.5-2.5M206.9 95.4l-.5 2.5v3.4l-.5 2.4M224.9 96.3h7.1M231.1 93.7l-.5 2.6v6.6l-.5 2.5M241.5 95.8h25.3M265.8 98.3l-.4-2.5v23.4l-.5-2.6M265.8 93.3l-.9 5M165.3 101.3h23.1M191.9 101.3h2M192.9 103.7l-.5-2.4v4.9"/>
<path d="M205.9 101.3h8.6M206.9 103.7l-.5-2.4v4.9M224.9 102.9h7.1M231.1 105.4l-.5-2.5v5M241.5 119.2h25.3M265.8 116.6l-.4 2.6M135.5 129.3h5l-2.5 .5M138 128.8l2.5 .5h4.2l2.5 .5M140.5 120.2v5.1M140.5 128.8v2.1M144.7 120.2v5.1M144.7 128.8v2.1"/>
<path d="M147.2 128.8l-2.5 .5h35l-2.5 .5M177.2 128.8l5 1M179.7 121.4v9.5M182.2 128.8l-2.5 .5h21.7l-2.6 .5M198.8 128.8l5 1M201.4 121.4v9.5M203.8 128.8l-2.4 .5h34.9l-2.4 .5M233.9 128.8l2.4 .5h4.2l2.5 .5M236.3 121.1v4.2M236.3 128.8v2.1M240.5 120.2v5.1M240.5 128.8v2.1"/>
<path d="M243 128.8l-2.5 .5h5M241.5 185.3h6.8M241.5 186.9h6.8M251.8 185.3h18.8M251.8 186.9h2M252.3 180.3v5l-.5-2.5M252.8 189.4l-.5-2.5v17.6l-.5-2.6M252.8 182.8l-1 6.6M261.7 185.3l-.5 2.5M262.2 187.8l-.5-2.5v24.1l-.5-2.5M269 185.3l-.5 2.5M269.6 187.8l-.6-2.5v25.8l-.5-2.5"/>
<path d="M285.5 199.4v5.1l-.5-2.6M140.5 212.1v16.8M240.5 212.1v16.8M241.5 209.4h6.8M241.5 211.1h6.8M241.5 204.5h12.3M251.8 209.4h11.3M251.8 211.1h18.8M252.8 213.6l-.5-2.5v5M252.8 201.9l-.5 2.6v4.9l-.5-2.5M252.8 206.9l-1 6.7M262.2 206.9l-.5 2.5"/>
<path d="M269.6 208.6l-.6 2.5M284 211.1h5.2M284 204.5h4.8M286 213.6l-.5-2.5v5M286 201.9l-.5 2.6v6.6l-.5 2.5M140.5 227.4l2.5 .6M143 226.9l-2.5 .5h100l-2.5 .6M238 226.9l2.5 .5"/>
</g>
<g fill="none" stroke="#f00" stroke-width=".26">
<path d="M144.7 39.1v9.3M179.7 39.5v8.4M201.4 38v11.5M236.3 39.1v9.3M140 43.7h9.4M175.5 43.7h8.3M195.6 43.7h11.5M219.7 53.8v6.6M219.7 58.7v6.7M231.6 43.7h9.4M219.7 93.7v6.7M219.7 98.7v6.7"/>
<path d="M140 115.4h9.4M144.7 110.7v9.4M174.7 115.4h10.7M179.7 110.4v10M196.3 115.4h10.8M201.4 110.4v10M231.6 115.4h9.4M236.3 110.7v9.4M179.7 141.5v4.3M179.7 147.2v1.6M179.7 150.3v4.2M201.4 141.5v4.3"/>
<path d="M201.4 147.2v1.6M201.4 150.3v4.2M293.9 141.5v4.3M293.9 147.2v1.6M293.9 150.3v4.2M365.6 141.5v4.3M365.6 147.2v1.6M365.6 150.3v4.2"/>
</g>
<g font-size="4.8">
<text x="47.6" y="19.7" transform="rotate(180 47.6 19.7)">_3</text>
<text x="299.6" y="236.1">- Note -</text>
<text x="298" y="274.6">LIM SYSTEM</text>
</g>
<text font-size="3.5" x="83.8" y="21.8" transform="rotate(-180 83.8 21.8)">DWG NO.</text>
<g font-size="3.4">
<text x="300.7" y="240.6">1.</text>
<text x="300.7" y="244.7">2.</text>
<text x="327.5" y="240.6">C, R=0.5</text>
<text x="352.4" y="240.6">.</text>
<text x="353.6" y="244.7">KS ISO 2768-m</text>
<text x="398.7" y="244.7">.</text>
<text x="300.7" y="248.8">3.</text>
<text x="322.9" y="248.8">HRC =</text>
<text x="293.1" y="279.1">(http:// www.lims.co.kr)</text>
<text x="216.8" y="287.6">A3 ( 297x420mm )</text>
</g>
<g font-size="3.3">
<text x="321.9" y="19.9">BILL</text>
<text x="332.5" y="19.9">OF</text>
<text x="339.9" y="19.9">MATERIAL</text>
</g>
<g font-size="3.1">
<text x="70.7" y="18.1" transform="rotate(180 70.7 18.1)">)</text>
<text x="82.5" y="18.1" transform="rotate(180 82.5 18.1)">(</text>
</g>
<g font-size="3">
<text x="137.2" y="54.8">R20</text>
<text x="175.2" y="56.2">R20</text>
<text x="264.3" y="54.2" transform="rotate(-90 264.3 54.2)">140</text>
<text x="191.3" y="63.9" transform="rotate(-90 191.3 63.9)">3</text>
<text x="191.3" y="62.3" transform="rotate(-90 191.3 62.3)">2.5</text>
<text x="205.4" y="61.3" transform="rotate(-90 205.4 61.3)">20</text>
<text x="229.5" y="61.3" transform="rotate(-90 229.5 61.3)">40</text>
<text x="229.7" y="71">100</text>
<text x="140.3" y="74">37.5</text>
<text x="154.7" y="74">125</text>
<text x="157.8" y="82.1" transform="rotate(-90 157.8 82.1)">260</text>
<text x="229.5" y="82.1" transform="rotate(-90 229.5 82.1)">200</text>
<text x="264.3" y="82.1" transform="rotate(-90 264.3 82.1)">195</text>
<text x="191.3" y="101.8" transform="rotate(-90 191.3 101.8)">32.5</text>
<text x="205.4" y="101.2" transform="rotate(-90 205.4 101.2)">20</text>
<text x="229.5" y="101.2" transform="rotate(-90 229.5 101.2)">40</text>
<text x="264.3" y="110" transform="rotate(-90 264.3 110)">140</text>
<text x="140.9" y="128.3">25</text>
<text x="159.7" y="128.3">210</text>
<text x="188" y="128.3">130</text>
<text x="216.3" y="128.3">210</text>
<text x="236.8" y="128.3">25</text>
<text x="251.3" y="187.8" transform="rotate(-90 251.3 187.8)">10</text>
<text x="251.3" y="198.2" transform="rotate(-90 251.3 198.2)">105</text>
<text x="260.6" y="199.4" transform="rotate(-90 260.6 199.4)">145</text>
<text x="268" y="200.3" transform="rotate(-90 268 200.3)">155</text>
<text x="284.4" y="209.4" transform="rotate(-90 284.4 209.4)">40</text>
<text x="251.3" y="211.9" transform="rotate(-90 251.3 211.9)">10</text>
<text x="188" y="226.4">600</text>
</g>
<g font-size="2.9">
<text x="41.5" y="14.1">1</text>
<text x="90.4" y="14.1">2</text>
<text x="139.4" y="14.1">3</text>
<text x="186.2" y="14.2">4</text>
<text x="234.4" y="14.1">5</text>
<text x="282.4" y="14.1">6</text>
<text x="330.1" y="14.1">7</text>
<text x="379.6" y="14.1">8</text>
<text x="14.4" y="33.3">A</text>
<text x="404.1" y="33.3">A</text>
<text x="14.3" y="66.6">B</text>
<text x="404" y="66.6">B</text>
<text x="14.4" y="99.9">C</text>
<text x="404.1" y="99.9">C</text>
<text x="14.3" y="133.2">D</text>
<text x="404" y="133.2">D</text>
<text x="14.4" y="166.5">E</text>
<text x="404.1" y="166.5">E</text>
<text x="14.4" y="199.9">F</text>
<text x="404.1" y="199.9">F</text>
<text x="14.3" y="233.2">G</text>
<text x="404" y="233.2">G</text>
<text x="14.2" y="266.5">H</text>
<text x="403.9" y="266.5">H</text>
<text x="39.1" y="286.9">1</text>
<text x="90.4" y="286.8">2</text>
<text x="139.4" y="286.8">3</text>
<text x="186.2" y="286.8">4</text>
<text x="294.6" y="286.5">CONT. NO.</text>
<text x="294.6" y="289.9">(</text>
<text x="311.1" y="289.9">)</text>
</g>
<g font-size="2.7">
<text x="282" y="24.7">NO</text>
<text x="283.1" y="29">1</text>
<text x="294.3" y="24.7">DESCRIPTION</text>
<text x="317.8" y="29.1">FRAME-006.ipt</text>
<text x="322.9" y="24.6">FILE NAME</text>
<text x="342.9" y="24.6">MATERIAL</text>
<text x="351.2" y="29.1">,</text>
<text x="357.1" y="29.1">2</text>
<text x="358.8" y="24.7">Q'TY</text>
<text x="370.5" y="24.7">WEIGHT</text>
<text x="378" y="29.1">6.29</text>
<text x="387.5" y="24.6">REMARK</text>
<text x="283.1" y="37.8">2</text>
<text x="317.8" y="37.8">SIDE</text>
<text x="351.2" y="37.8">,</text>
<text x="357.1" y="37.8">1</text>
<text x="378" y="37.8">3.15</text>
<text x="283.1" y="46.5">3</text>
<text x="317.8" y="42.1">PLATE_MIR2.ipt</text>
<text x="317.8" y="46.5">SIDE PLATE.ipt</text>
<text x="351.2" y="46.6">,</text>
<text x="357.1" y="46.5">1</text>
<text x="378" y="46.5">3.15</text>
<text x="283.1" y="55.3">4</text>
<text x="317.8" y="55.3">LINK BRACKET.ipt</text>
<text x="351.2" y="55.4">,</text>
<text x="357.1" y="55.3">4</text>
<text x="378" y="55.3">0.17</text>
<text x="283.1" y="64.1">5</text>
<text x="317.8" y="64.1">OUT-BRACKET.ipt</text>
<text x="351.2" y="64.1">,</text>
<text x="357.1" y="64.1">4</text>
<text x="378" y="64.1">0.30</text>
<text x="283.1" y="72.8">6</text>
<text x="317.8" y="72.8">OUT-BRACKET_MI</text>
<text x="317.8" y="77.2">R.ipt</text>
<text x="351.2" y="72.9">,</text>
<text x="357.1" y="72.8">4</text>
<text x="378" y="72.8">0.30</text>
<text x="283.1" y="81.6">7</text>
<text x="317.8" y="81.6">OUT-FRAME.iam</text>
<text x="357.1" y="81.6">4</text>
<text x="378" y="81.6">2.05</text>
<text x="283.1" y="86">8</text>
<text x="317.8" y="86">PIN.ipt</text>
<text x="351.2" y="86">,</text>
<text x="357.1" y="86">4</text>
<text x="378" y="86">0.32</text>
<text x="283.1" y="94.7">9</text>
<text x="317.8" y="94.7">A-MA-12-60.ipt</text>
<text x="351.2" y="94.7">,</text>
<text x="357.1" y="94.7">4</text>
<text x="378" y="94.7">0.49</text>
<text x="282.4" y="103.5">10</text>
<text x="317.8" y="103.5">TM SCREW</text>
<text x="317.8" y="107.9">SUPPORT.ipt</text>
<text x="351.2" y="103.5">,</text>
<text x="357.1" y="103.4">4</text>
<text x="378" y="103.5">0.87</text>
<text x="267" y="262.4">1:1</text>
<text x="276.5" y="261.2">3</text>
<text x="361.4" y="278">_3</text>
<text x="391.2" y="281.1">3 /8</text>
</g>
<g font-size="2.6">
<text x="20.4" y="260.5">CLASS</text>
<text x="30.5" y="260.5">OF FINISH</text>
<text x="47.2" y="260.7">GENERAL TOL(MACHINE)</text>
<text x="262.6" y="258.9">SCALE</text>
<text x="285.8" y="259.1">DATE</text>
<text x="313.5" y="259.1">TITLE</text>
<text x="353.9" y="259.4">SITE</text>
<text x="262.6" y="265.2">APP</text>
<text x="275.5" y="265.4">CHEK</text>
<text x="286.5" y="265.5">DES</text>
<text x="293.5" y="268.8">H, J</text>
<text x="300.7" y="265.3">DRW</text>
<text x="301.2" y="268.8">,KIM</text>
<text x="313.6" y="265.6">PROJECT</text>
<text x="354.1" y="266.1">ORGANIZATION</text>
<text x="353.8" y="272.7">DWG</text>
<text x="362.3" y="272.7">NO</text>
<text x="379.3" y="274.9">REV</text>
<text x="390.8" y="274.9">SHEET</text>
<text x="20.4" y="279.5">Weight</text>
<text x="94.7" y="281.2">REV NO</text>
<text x="141.9" y="281">REVISION</text>
<text x="156.3" y="281">NOTE</text>
<text x="207.3" y="280.8">DATE</text>
<text x="223.6" y="280.8">DRW</text>
<text x="238.1" y="281.1">DES</text>
<text x="252.8" y="281">APP</text>
</g>
<g font-size="2">
<text x="99.3" y="260.3">4</text>
<text x="35.9" y="267.2">50S</text>
<text x="35.9" y="269.5">12.5S</text>
<text x="48.1" y="264.7">OVER0.5</text>
<text x="50.3" y="267.1">6</text>
<text x="50.3" y="269.5">30</text>
<text x="63.2" y="264.5">UNDER6</text>
<text x="65.2" y="267.1">30</text>
<text x="65.2" y="269.4">120</text>
<text x="79.1" y="264.3">±0.2</text>
<text x="79.1" y="267.1">±0.1</text>
<text x="79.1" y="269.5">±0.3</text>
<text x="99.3" y="266.5">3</text>
<text x="35.9" y="272.2">3.2S</text>
<text x="35.9" y="274.8">0.8S</text>
<text x="50.2" y="272.1">120</text>
<text x="50.2" y="274.8">160</text>
<text x="65.2" y="272.1">315</text>
<text x="65.2" y="274.7">1000</text>
<text x="79.1" y="272.1">±0.5</text>
<text x="79.1" y="274.8">±0.8</text>
<text x="99.3" y="271.5">2</text>
<text x="50.2" y="277.4">315</text>
<text x="50.3" y="281.4">OVER 2000</text>
<text x="65.2" y="277.3">2000</text>
<text x="65.2" y="281.4">50S</text>
<text x="79.1" y="277.4">±1.2</text>
<text x="79.1" y="281.4">±1.5</text>
<text x="99.3" y="276.7">1</text>
</g>
</svg>
